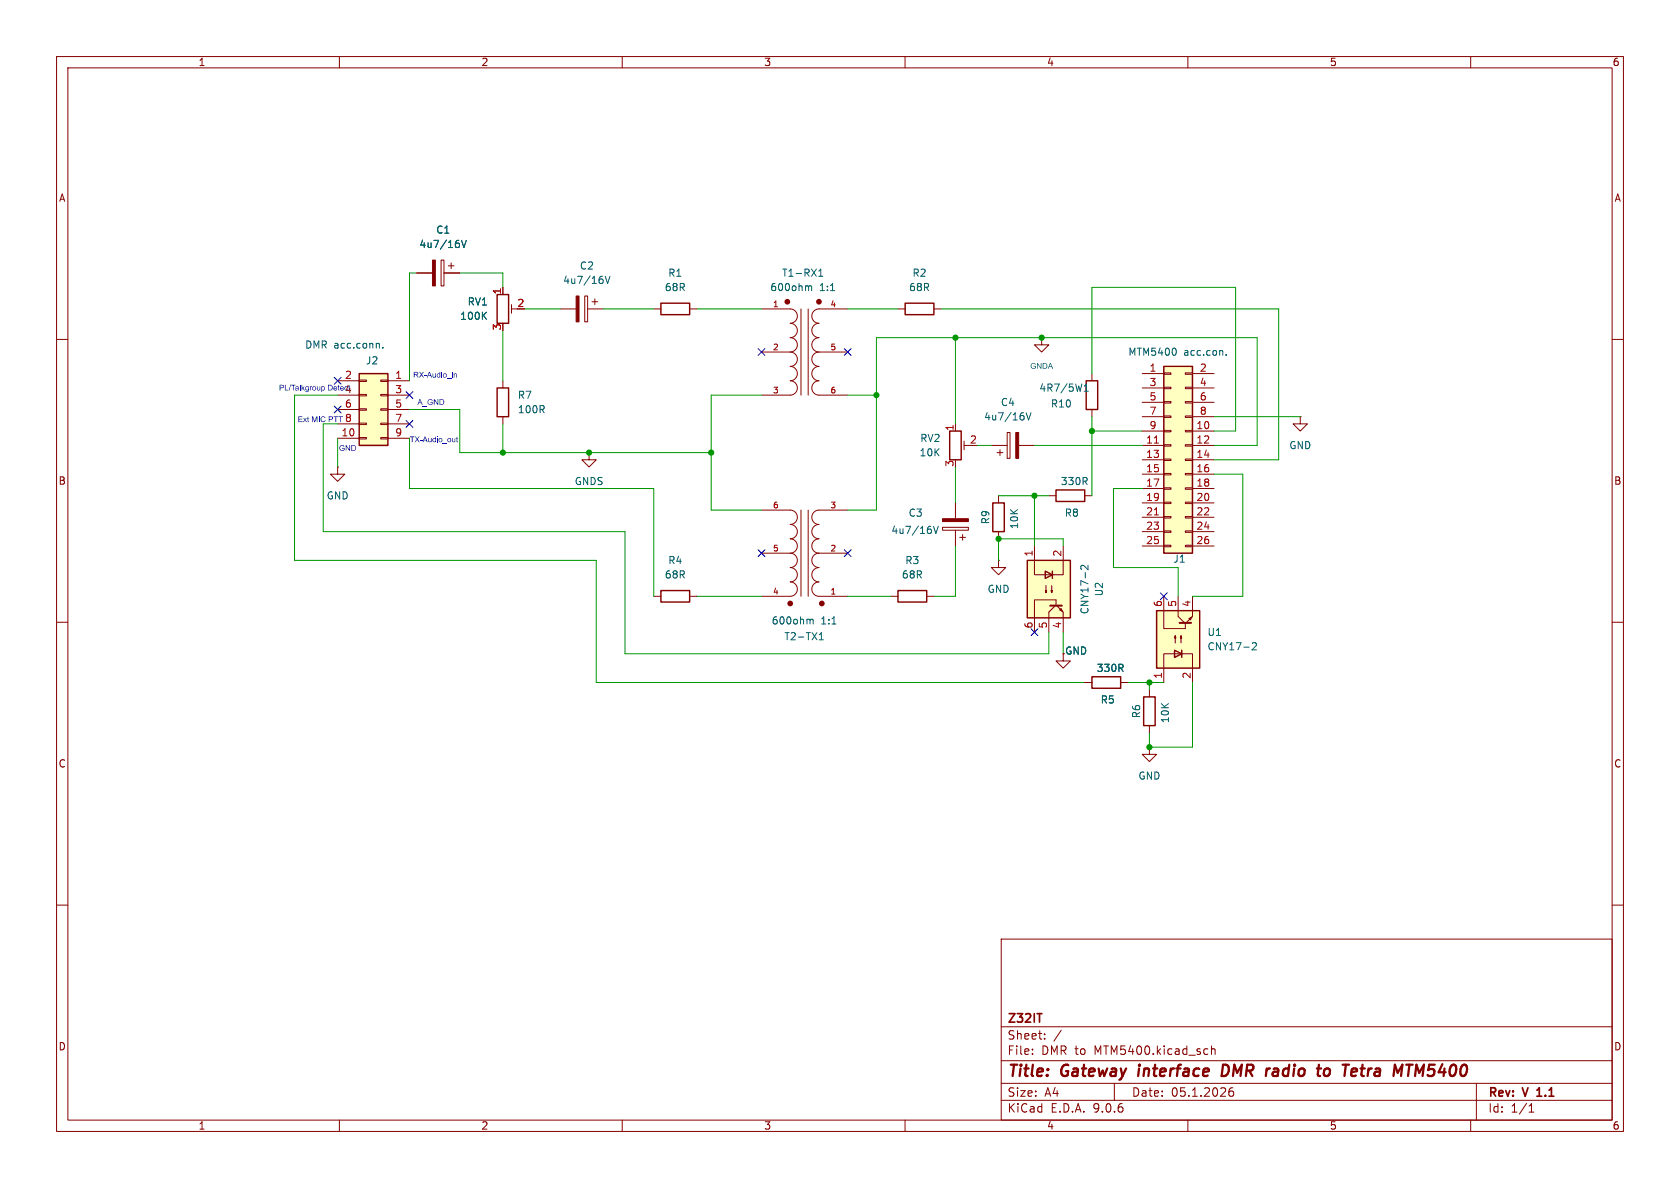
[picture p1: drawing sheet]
<svg xmlns="http://www.w3.org/2000/svg" width="297mm" height="210mm" viewBox="0 0 297 210" stroke-linecap="round" stroke-linejoin="round" font-family="sans-serif">
<g fill="none" stroke="#840000" stroke-width=".18">
<path d="M10 10h277v190h-277zM12 12h273v186h-273zM60 10v2M110 10v2M160 10v2M210 10v2M260 10v2M88.9 50.8v1.3M90.4 53.8v1.6M90.4 54.6h1M10 60h2M175.3 78.7h2.8"/>
<path d="M176.8 79.5v1M178.1 76.5h.5v4.5h-.5zM180.1 78.7h2.8M285 60h2M176.3 80h1M176.5 99.1v1.2h1.3l-1.3 1.3-1.2-1.3h1.2M176.5 99.1h.1M10 110h2M157.5 105.4h1.2M163.8 105.4h1.3M285 110h2M203.2 132.1v1.3h1.3l-1.3 1.2-1.3-1.2h1.3"/>
<path d="M203.2 132.1h.1M203.2 121.9v1.3M203.2 128.3v1.2M10 160h2M177 166h108v32h-108zM285 160h2M60 198v2M110 198v2M160 198v2M177 194.5h108M177 191.5h108M177 187.5h108"/>
<path d="M177 181.5h108M182.5 186.3v.1M182.5 185.5v.1M184.7 183.6v.1M184.7 182.8v.1M187.6 182.1l-1.3 2M197 191.5v3M210 198v2M213.4 185.4l.1 .1M213.5 186.3l-.1 .1M214.2 184.9v1.5M214.2 185.5l.2-.1 .3 .1 .1 .9"/>
<path d="M218 192.3a.59 .59 0 0 0-.8 .6v.6l.2 .2 .4 .1 .2-.1 .1-.5-.1-.3h-.5l-.3 .3M260 198v2M261 191.5v6.5M270.3 196.6h.9M270.3 195.5l.4-.4v1.5"/>
</g>
<path d="M183.3 179.2h.9M271.7 193.8h.9M271.8 192.6l-.1 .1" fill="none" stroke="#840000" stroke-width=".3"/>
<path d="M201.4 188.9l-.2 1.3M217 188.3l-.8-.1-.2 2h.4l.6-.3M225 190.1l.7 .1M225.8 188.9l-.6 .1M225.8 189.4l-.7 .1M234.1 189.3a.55 .55 0 0 1 .5-.4 .55 .55 0 0 1 .5 .4v.5a.57 .57 0 0 1-1 .2M239.8 189l.1 .4M240.5 188.9h.8M240.9 188.2l-.2 1.7 .2 .3M248.6 188.2h1.1M250.9 189.6l-.5-1.4-.2 2" fill="none" stroke="#840000" stroke-width=".4"/>
<path d="M87.9 52.1h2v5.1h-2zM158.7 104.4h5.1v2h-5.1zM202.2 123.2h2v5.1h-2z" fill="none" stroke="#840000" stroke-width=".25"/>
<path d="M85.5 55.7l.5 .8M86 55.2l-.7 .7M181 73.6v.5M181.4 73l.4 1.2 .5-1.2" fill="none" stroke="#006464" stroke-width=".18"/>
<path d="M179.6 76.5h.5v4.5h-.5z" fill="#840000" stroke="#840000" stroke-width=".18"/>
<path d="M63.5 66h5.1v12.7h-5.1z" fill="#ffffc2"/>
<path d="M63.5 66h5.1v12.7h-5.1zM175.5 88.9h2v5.1h-2z" fill="none" stroke="#840000" stroke-width=".25"/>
<g fill="none" stroke="#840000" stroke-width=".18">
<path d="M59.7 67.3h3.8M59.7 69.9h3.8M59.7 72.4h3.8M59.7 74.9h3.8M59.7 77.5h3.8M63.5 67.2h1.3v.2h-1.3zM63.5 69.7h1.3v.3h-1.3zM63.5 72.3h1.3v.2h-1.3zM63.5 74.8h1.3v.3h-1.3zM63.5 77.3h1.3v.3h-1.3zM67.3 67.2h1.3v.2h-1.3zM67.3 69.7h1.3v.3h-1.3z"/>
<path d="M67.3 72.3h1.3v.2h-1.3zM67.3 74.8h1.3v.3h-1.3zM67.3 77.3h1.3v.3h-1.3zM68.6 67.3h3.8M68.6 69.9h3.8M68.6 72.4h3.8M68.6 74.9h3.8M68.6 77.5h3.8M176.5 87.6v1.3M176.5 94v1.3"/>
</g>
<path d="M67 60.8l.1 .7M67.7 61.4v.1" fill="none" stroke="#006464" stroke-width=".18"/>
<path d="M204.5 108h7.6v10.1h-7.6z" fill="#ffffc2"/>
<path d="M204.5 108h7.6v10.1h-7.6zM207.6 114.9l1.3 .7-1.3 .6zM208.9 114.9v1.3" fill="none" stroke="#840000" stroke-width=".25"/>
<g fill="none" stroke="#840000" stroke-width=".18">
<path d="M229.9 73.7v1.2h1.2l-1.2 1.3-1.3-1.3h1.3M229.9 73.7h.1M59.7 82.6v1.2h1.3l-1.3 1.3-1.3-1.3h1.3M59.7 82.6h.1M166.6 93.2h4.6v.5h-4.6zM168.9 88.9v2.8M168.9 93.7v2.8M169.7 95h1M170.2 94.5v1M205.7 105.4v5.7h3.8v-1M207.8 112.4l-.2 .4h.3l-.1-.4v1.3M208.3 105.4v3.6l1.1 1.1"/>
<path d="M208.8 112.4l-.1 .4h.2l-.1-.4v1.3M208.9 115.6h1.9v5.1M209 115.6h-3.3v5.1M210.2 109.3l.5-.2-.3 .5zM210.8 105.4v3.6l-1.1 1.1"/>
</g>
<path d="M208.5 110.1h2.1" fill="none" stroke="#840000" stroke-width=".36"/>
<path d="M164.6 93.6v.6M165 93l.5 1.3 .4-1.3M221.4 113.7l.5-.1 .2 .4-.8 .9h.8" fill="none" stroke="#006464" stroke-width=".18"/>
<path d="M166.6 91.7h4.6v.5h-4.6z" fill="#840000" stroke="#840000" stroke-width=".18"/>
<path d="M181.6 99.1h7.6v10.1h-7.6z" fill="#ffffc2"/>
<path d="M87.9 68.6h2v5.1h-2zM167.9 76.2h2v5.1h-2zM181.6 99.1h7.6v10.1h-7.6zM186.7 86.6h5.1v2h-5.1zM184.8 101l1.3 .6-1.3 .6zM186.1 101v1.2" fill="none" stroke="#840000" stroke-width=".25"/>
<g fill="none" stroke="#840000" stroke-width=".18">
<path d="M73.7 48.3h2.8M78 46h.5v4.5h-.5zM78.5 48.3h2.8M79.2 47h1.1M79.8 46.5v1M99.1 54.6h2.8M103.4 52.3h.5v4.6h-.5zM103.9 54.6h2.8M104.6 53.3h1.1M105.2 52.8v1M184.1 59.7v1.3h1.3l-1.3 1.2-1.2-1.2h1.2M184.1 59.7h.1"/>
<path d="M88.9 67.3v1.3M88.9 73.7v1.2M168.9 74.9v1.3M170.4 78v1.5M170.4 78.7h1M104.1 80v1.3h1.3l-1.3 1.3-1.2-1.3h1.2M104.1 80h.1M182.9 96.5v5.1h3.3M185.4 87.6h1.3M188 96.5v5.1h-1.9M191.8 87.6h1.2M184.9 103.5v1.3l.1-.4h-.2l.1 .4"/>
<path d="M185.9 103.5v1.3l.2-.4h-.3l.1 .4M186.6 107.1l-1.2 1.1v3.6M186.7 107.1v-1.1h-3.8v5.8M186.8 107.1l1.2 1.1v3.6M187.3 107.8l.3-.2 .2 .5z"/>
</g>
<path d="M185.7 107.1h2" fill="none" stroke="#840000" stroke-width=".36"/>
<path d="M81.2 43.1v.5M81.6 42.5l.4 1.3 .4-1.3M106.6 49.4v.6M107 48.8l.4 1.3 .4-1.3M192.3 99.9v.8l-.9-.8-.3 .3 .1 .5" fill="none" stroke="#006464" stroke-width=".18"/>
<g fill="#840000" stroke="#840000" stroke-width=".18">
<path d="M76.5 46h.5v4.5h-.5z"/>
<path d="M101.9 52.3h.5v4.6h-.5z"/>
</g>
<path d="M205.7 64.8h5.1v33h-5.1z" fill="#ffffc2"/>
<path d="M116.8 53.6h5.1v2h-5.1zM160 53.6h5.1v2h-5.1zM192 67.3h2.1v5.1h-2.1zM205.7 64.8h5.1v33h-5.1zM116.8 104.4h5.1v2h-5.1zM193 119.6h5.1v2.1h-5.1z" fill="none" stroke="#840000" stroke-width=".25"/>
<g fill="none" stroke="#840000" stroke-width=".18">
<path d="M73.7 48.3h2.8M78.5 48.3h2.8M88.9 50.8v1.3M115.6 54.6h1.2M121.9 54.6h1.3M134.6 54.6h5.1a1.27 1.27 0 0 1 1.3 1.3 1.27 1.27 0 0 1-1.3 1.3 1.27 1.27 0 0 1 1.3 1.2 1.27 1.27 0 0 1-1.3 1.3 1.27 1.27 0 0 1 1.3 1.3 1.27 1.27 0 0 1-1.3 1.2M141.6 54.6v15.3M142.9 54.6v15.3M149.9 54.6h-5.1a1.27 1.27 0 0 0-1.3 1.3 1.27 1.27 0 0 0 1.3 1.3 1.27 1.27 0 0 0-1.3 1.2 1.27 1.27 0 0 0 1.3 1.3 1.27 1.27 0 0 0-1.3 1.3 1.27 1.27 0 0 0 1.3 1.2M158.7 54.6h1.3M165.1 54.6h1.3M134.6 62.2h5.1"/>
<path d="M139.7 62.2a1.27 1.27 0 0 1 1.3 1.3 1.27 1.27 0 0 1-1.3 1.3 1.27 1.27 0 0 1 1.3 1.2 1.27 1.27 0 0 1-1.3 1.3 1.27 1.27 0 0 1 1.3 1.3 1.27 1.27 0 0 1-1.3 1.3h-5.1M144.8 62.2a1.27 1.27 0 0 0-1.3 1.3 1.27 1.27 0 0 0 1.3 1.3 1.27 1.27 0 0 0-1.3 1.2 1.27 1.27 0 0 0 1.3 1.3 1.27 1.27 0 0 0-1.3 1.3 1.27 1.27 0 0 0 1.3 1.3h5.1M144.8 62.2h5.1M193 66v1.3M193 72.4v1.3M201.9 78.7h3.8M201.9 76.2h3.8M201.9 73.7h3.8M201.9 71.1h3.8M201.9 68.6h3.8M201.9 66h3.8M205.7 78.6h1.3v.3h-1.3z"/>
<path d="M205.7 76.1h1.3v.2h-1.3zM205.7 73.5h1.3v.3h-1.3zM205.7 71h1.3v.2h-1.3zM205.7 68.5h1.3v.2h-1.3zM205.7 65.9h1.3v.3h-1.3zM209.5 78.6h1.3v.3h-1.3zM209.5 76.1h1.3v.2h-1.3zM209.5 73.5h1.3v.3h-1.3zM209.5 71h1.3v.2h-1.3zM209.5 68.5h1.3v.2h-1.3zM209.5 65.9h1.3v.3h-1.3zM210.8 78.7h3.8"/>
<path d="M210.8 76.2h3.8M210.8 73.7h3.8M210.8 71.1h3.8M210.8 68.6h3.8M210.8 66h3.8M134.6 90.2h5.1a1.27 1.27 0 0 1 1.3 1.2 1.27 1.27 0 0 1-1.3 1.3 1.27 1.27 0 0 1 1.3 1.3 1.27 1.27 0 0 1-1.3 1.3 1.27 1.27 0 0 1 1.3 1.2 1.27 1.27 0 0 1-1.3 1.3M134.6 97.8h5.1M139.7 97.8a1.27 1.27 0 0 1 1.3 1.3 1.27 1.27 0 0 1-1.3 1.2 1.27 1.27 0 0 1 1.3 1.3 1.27 1.27 0 0 1-1.3 1.3 1.27 1.27 0 0 1 1.3 1.2 1.27 1.27 0 0 1-1.3 1.3h-5.1M141.6 90.2v15.2M142.9 90.2v15.2M144.8 97.8a1.27 1.27 0 0 0-1.3 1.3 1.27 1.27 0 0 0 1.3 1.2 1.27 1.27 0 0 0-1.3 1.3 1.27 1.27 0 0 0 1.3 1.3 1.27 1.27 0 0 0-1.3 1.2 1.27 1.27 0 0 0 1.3 1.3h5.1M144.8 97.8h5.1"/>
<path d="M149.9 90.2h-5.1a1.27 1.27 0 0 0-1.3 1.2 1.27 1.27 0 0 0 1.3 1.3 1.27 1.27 0 0 0-1.3 1.3 1.27 1.27 0 0 0 1.3 1.3 1.27 1.27 0 0 0-1.3 1.2 1.27 1.27 0 0 0 1.3 1.3M201.9 96.5h3.8M201.9 94h3.8M201.9 91.4h3.8M201.9 88.9h3.8M201.9 86.4h3.8M201.9 83.8h3.8M201.9 81.3h3.8M205.7 96.4h1.3v.2h-1.3zM205.7 93.9h1.3v.2h-1.3zM205.7 91.3h1.3v.3h-1.3zM205.7 88.8h1.3v.2h-1.3z"/>
<path d="M205.7 86.2h1.3v.3h-1.3zM205.7 83.7h1.3v.2h-1.3zM205.7 81.2h1.3v.2h-1.3zM209.5 96.4h1.3v.2h-1.3zM209.5 93.9h1.3v.2h-1.3zM209.5 91.3h1.3v.3h-1.3zM209.5 88.8h1.3v.2h-1.3zM209.5 86.2h1.3v.3h-1.3zM209.5 83.7h1.3v.2h-1.3zM209.5 81.2h1.3v.2h-1.3zM210.8 96.5h3.8M210.8 94h3.8"/>
<path d="M210.8 91.4h3.8M210.8 88.9h3.8M210.8 86.4h3.8M210.8 83.8h3.8M210.8 81.3h3.8M115.6 105.4h1.2M121.9 105.4h1.3M188 115.6v1.2h1.2l-1.2 1.3-1.3-1.3h1.3M191.8 120.7h1.2M198.1 120.7h1.3"/>
</g>
<path d="M204.1 78.3h.7M204.1 91h.7" fill="none" stroke="#a90000" stroke-width=".18"/>
<g fill="none" stroke="#006464" stroke-width=".18">
<path d="M81.2 43.1v.5M81.6 42.5l.4 1.3 .4-1.3M85.5 55.7l.5 .8M86 55.2l-.7 .7M143 50.7l.1-.2 .3 .1 .1 .8M144.7 48.8h.8M144.7 47.9l.4-.3v1.2M191.7 69.2h.7M191.7 68.3l.3-.4v1.3M207.9 61.8v.8M216.8 62.7v.1M143.2 109.6l.2-.1h.3l.1 .8"/>
<path d="M144.8 113.1h.8M144.8 112.2l.4-.4v1.3"/>
</g>
<g fill="none" stroke="#840000" stroke-width=".51">
<circle cx="139.2" cy="53.3" r=".25"/>
<circle cx="144.8" cy="53.3" r=".25"/>
<circle cx="139.7" cy="106.7" r=".25"/>
<circle cx="145.3" cy="106.7" r=".25"/>
</g>
<g fill="none" stroke="#009600" stroke-width=".18">
<path d="M73.7 48.3h-1.3v19M81.3 48.3h7.6v2.5M88.9 58.4v8.9M92.7 54.6h6.4M106.7 54.6h8.9M123.2 54.6h11.4M149.9 54.6h8.8M166.4 54.6h59.7v26.7h-11.5M168.9 59.7v15.2M59.7 69.9h-7.6v29.2h53.3v21.6h86.4M59.7 74.9h-2.6v19.1h53.4v21.6h74.9v-3.8M59.7 77.5v5.1"/>
<path d="M72.4 77.5v8.9h43.2v19M72.4 72.4h8.9v7.6h44.4M88.9 74.9v5.1M134.6 69.9h-8.9v20.3h8.9M149.9 69.9h5M172.7 78.7h2.6M182.9 78.7h19M193 66v-15.2h25.4v25.4h-3.8M193 73.7v13.9M193 76.2h8.9M214.6 78.7h7.6v-19h-67.3v30.5h-5M214.6 73.7h15.3"/>
<path d="M168.9 82.6v6.3M168.9 96.5v8.9h-3.8M176.5 87.6h8.9M182.9 87.6v8.9M188 96.5v-1.2h-11.5v3.8M201.9 86.4h-5.1v13.9h11.5v5.1M214.6 83.8h5.1v21.6h-8.9M123.2 105.4h11.4M149.9 105.4h7.6M188 111.8v3.8M199.4 120.7h6.3M203.2 120.7v1.2"/>
<path d="M210.8 120.7v11.4h-7.6v-2.6"/>
</g>
<g fill="none" stroke="#000084" stroke-width=".18">
<path d="M59.1 66.7l1.2 1.2M59.1 71.8l1.2 1.2M60.3 66.7l-1.2 1.2M60.3 71.8l-1.2 1.2M71.8 69.2l1.2 1.3M71.8 74.3l1.2 1.2M73 69.2l-1.2 1.3M73 74.3l-1.2 1.2M134 61.6l1.2 1.2M135.2 61.6l-1.2 1.2M149.3 61.6l1.2 1.2M150.5 61.6l-1.2 1.2"/>
<path d="M134 97.2l1.2 1.2M135.2 97.2l-1.2 1.2M149.3 97.2l1.2 1.2M150.5 97.2l-1.2 1.2M182.3 111.2l1.2 1.2M183.5 111.2l-1.2 1.2M205.1 104.8l1.2 1.2M206.3 104.8l-1.2 1.2"/>
</g>
<g fill="#009600" stroke="#009600" stroke-width=".18">
<circle cx="184.1" cy="59.7" r=".46"/>
<circle cx="193" cy="76.2" r=".46"/>
<circle cx="168.9" cy="59.7" r=".46"/>
<circle cx="176.5" cy="95.3" r=".46"/>
<circle cx="182.9" cy="87.6" r=".46"/>
<circle cx="203.2" cy="132.1" r=".46"/>
<circle cx="203.2" cy="120.7" r=".46"/>
<circle cx="154.9" cy="69.9" r=".46"/>
<circle cx="104.1" cy="80" r=".46"/>
<circle cx="125.7" cy="80" r=".46"/>
<circle cx="88.9" cy="80" r=".46"/>
</g>
<g font-size="2.8" fill="#840000">
<text x="178" y="190.9">Title:</text>
<text x="187.7" y="190.9">Gateway</text>
<text x="202.1" y="190.9">interface</text>
<text x="217.6" y="190.9">DMR</text>
<text x="226.2" y="190.9">radio</text>
<text x="236.2" y="190.9">to</text>
<text x="241.5" y="190.9">Tetra</text>
<text x="251.2" y="190.9">MTM5400</text>
</g>
<g font-size="2.1" fill="#840000">
<text x="178" y="184">Sheet:</text>
<text x="178" y="181.2">Z32IT</text>
<text x="178" y="186.7">File:</text>
<text x="184.1" y="186.7">DMR to</text>
<text x="193.6" y="186.7">MTM5400.kicad_sch</text>
<text x="178" y="196.9">KiCad</text>
<text x="178" y="194.1">Size:</text>
<text x="184.7" y="194.1">A4</text>
<text x="185.7" y="196.9">E.D.A.</text>
<text x="193.3" y="196.9">9.0.6</text>
<text x="200" y="194.1">Date:</text>
<text x="207" y="194.1">05.1.2026</text>
<text x="263" y="194.3">Rev:</text>
<text x="263" y="196.9">Id:</text>
<text x="267.1" y="196.9">1/1</text>
<text x="269.4" y="194.3">V</text>
<text x="272.4" y="194.3">1.1</text>
</g>
<g font-size="1.8" fill="#840000">
<text x="35" y="11.9">1</text>
<text x="85" y="11.9">2</text>
<text x="135" y="11.9">3</text>
<text x="185" y="11.9">4</text>
<text x="235" y="11.9">5</text>
<text x="285" y="11.9">6</text>
<text x="10.3" y="35.9">A</text>
<text x="285.3" y="35.9">A</text>
<text x="10.3" y="85.9">B</text>
<text x="285.3" y="85.9">B</text>
<text x="188.2" y="115.9">GND</text>
<text x="10.3" y="135.9">C</text>
<text x="285.3" y="135.9">C</text>
<text x="10.3" y="185.9">D</text>
<text x="285.3" y="185.9">D</text>
<text x="35" y="199.9">1</text>
<text x="85" y="199.9">2</text>
<text x="135" y="199.9">3</text>
<text x="185" y="199.9">4</text>
<text x="235" y="199.9">5</text>
<text x="285" y="199.9">6</text>
</g>
<g font-size="1.8" fill="#006464">
<text x="77" y="41.5">C1</text>
<text x="74.1" y="44">4u7/16V</text>
<text x="102.4" y="47.9">C2</text>
<text x="99.5" y="50.4">4u7/16V</text>
<text x="117.4" y="51.7">68R</text>
<text x="118" y="49.1">R1</text>
<text x="136.1" y="51.7">600ohm</text>
<text x="138.2" y="49.1">T1-RX1</text>
<text x="144.9" y="51.7">1:1</text>
<text x="160.6" y="51.7">68R</text>
<text x="161.2" y="49.1">R2</text>
<text x="81.2" y="56.7">100K</text>
<text x="82.6" y="54.2">RV1</text>
<text x="53.8" y="61.8">DMR acc.conn.</text>
<text x="64.6" y="64.6">J2</text>
<text x="199.4" y="63.1">MTM5400</text>
<text x="209.3" y="63.1">acc.con.</text>
<text x="91.4" y="70.7">R7</text>
<text x="176.8" y="72">C4</text>
<text x="183.7" y="69.4">4R7/5W1</text>
<text x="91.4" y="73.3">100R</text>
<text x="173.9" y="74.5">4u7/16V</text>
<text x="185.7" y="72.2">R10</text>
<text x="162.5" y="80.9">10K</text>
<text x="162.6" y="78.3">RV2</text>
<text x="227.8" y="79.6">GND</text>
<text x="57.7" y="88.5">GND</text>
<text x="101.5" y="86">GNDS</text>
<text x="187.4" y="86">330R</text>
<text x="157.5" y="94.6">4u7/16V</text>
<text x="160.5" y="91.5">C3</text>
<text x="175.1" y="92.8" transform="rotate(-90 175.1 92.8)">R9</text>
<text x="180.2" y="93.6" transform="rotate(-90 180.2 93.6)">10K</text>
<text x="188.1" y="91.5">R8</text>
<text x="118" y="99.9">R4</text>
<text x="159.9" y="99.9">R3</text>
<text x="207.3" y="99.7">J1</text>
<text x="117.4" y="102.5">68R</text>
<text x="159.3" y="102.5">68R</text>
<text x="174.5" y="105">GND</text>
<text x="195.2" y="105.5" transform="rotate(-90 195.2 105.5)">U2</text>
<text x="136.3" y="110.6">600ohm</text>
<text x="138.6" y="113.4">T2-TX1</text>
<text x="145.1" y="110.6">1:1</text>
<text x="192.6" y="108.7" transform="rotate(-90 192.6 108.7)">CNY17-2</text>
<text x="213.4" y="112.6">U1</text>
<text x="193.8" y="119">330R</text>
<text x="213.4" y="115.2">CNY17-2</text>
<text x="194.5" y="124.6">R5</text>
<text x="201.8" y="127.1" transform="rotate(-90 201.8 127.1)">R6</text>
<text x="206.9" y="127.9" transform="rotate(-90 206.9 127.9)">10K</text>
<text x="201.2" y="138">GND</text>
</g>
<g font-size="1.8" fill="#a90000">
<text x="88.6" y="52.1" transform="rotate(-90 88.6 52.1)">1</text>
<text x="88.6" y="58.5" transform="rotate(-90 88.6 58.5)">3</text>
<text x="91.4" y="54.4">2</text>
<text x="203.1" y="65.8">1</text>
<text x="212" y="65.8">2</text>
<text x="60.9" y="67.1">2</text>
<text x="69.8" y="67.1">1</text>
<text x="69.8" y="69.6">3</text>
<text x="203.1" y="70.9">5</text>
<text x="203.1" y="68.3">3</text>
<text x="212" y="70.9">6</text>
<text x="212" y="68.3">4</text>
<text x="60.3" y="77.2">10</text>
<text x="60.9" y="72.1">6</text>
<text x="60.9" y="74.7">8</text>
<text x="69.8" y="72.1">5</text>
<text x="69.8" y="74.7">7</text>
<text x="69.8" y="77.2">9</text>
<text x="168.7" y="76.3" transform="rotate(-90 168.7 76.3)">1</text>
<text x="203.1" y="75.9">9</text>
<text x="203.1" y="73.4">7</text>
<text x="211.4" y="75.9">10</text>
<text x="212" y="73.4">8</text>
<text x="168.7" y="82.6" transform="rotate(-90 168.7 82.6)">3</text>
<text x="171.4" y="78.5">2</text>
<text x="202.5" y="83.6">15</text>
<text x="202.5" y="81">13</text>
<text x="202.5" y="78.5">11</text>
<text x="211.4" y="83.6">16</text>
<text x="211.4" y="81">14</text>
<text x="211.4" y="78.5">12</text>
<text x="202.5" y="88.6">19</text>
<text x="202.5" y="86.1">17</text>
<text x="211.4" y="88.6">20</text>
<text x="211.4" y="86.1">18</text>
<text x="202.5" y="93.7">23</text>
<text x="202.5" y="91.2">21</text>
<text x="211.4" y="93.7">24</text>
<text x="211.4" y="91.2">22</text>
<text x="182.6" y="98.5" transform="rotate(-90 182.6 98.5)">1</text>
<text x="187.7" y="98.5" transform="rotate(-90 187.7 98.5)">2</text>
<text x="202.5" y="96.3">25</text>
<text x="211.4" y="96.3">26</text>
<text x="205.5" y="107.4" transform="rotate(-90 205.5 107.4)">6</text>
<text x="208" y="107.4" transform="rotate(-90 208 107.4)">5</text>
<text x="210.6" y="107.4" transform="rotate(-90 210.6 107.4)">4</text>
<text x="182.6" y="111.2" transform="rotate(-90 182.6 111.2)">6</text>
<text x="185.2" y="111.2" transform="rotate(-90 185.2 111.2)">5</text>
<text x="187.7" y="111.2" transform="rotate(-90 187.7 111.2)">4</text>
<text x="205.5" y="120.1" transform="rotate(-90 205.5 120.1)">1</text>
<text x="210.6" y="120.1" transform="rotate(-90 210.6 120.1)">2</text>
</g>
<text font-size="1.8" fill="#0000c2" x="60.9" y="69.6">4</text>
<g font-size="1.4" fill="#a90000">
<text x="136.5" y="54.4">1</text>
<text x="146.7" y="54.4">4</text>
<text x="136.5" y="62">2</text>
<text x="146.7" y="62">5</text>
<text x="136.5" y="69.6">3</text>
<text x="146.7" y="69.6">6</text>
<text x="136.5" y="89.9">6</text>
<text x="146.7" y="89.9">3</text>
<text x="136.5" y="97.5">5</text>
<text x="146.7" y="97.5">2</text>
<text x="136.5" y="105.2">4</text>
<text x="146.7" y="105.2">1</text>
</g>
<text font-size="1.4" fill="#006464" x="182.1" y="65.6">GNDA</text>
<g font-size="1.4" fill="#0000c2">
<text x="49.3" y="69.4">PL/Talkgroup Detect</text>
<text x="73" y="67.1">RX-Audio_in</text>
<text x="73.8" y="71.9">A_GND</text>
<text x="52.6" y="75">Ext MIC PTT</text>
<text x="59.9" y="80.1">GND</text>
<text x="72.4" y="78.5">TX-Audio_out</text>
</g>
</svg>
